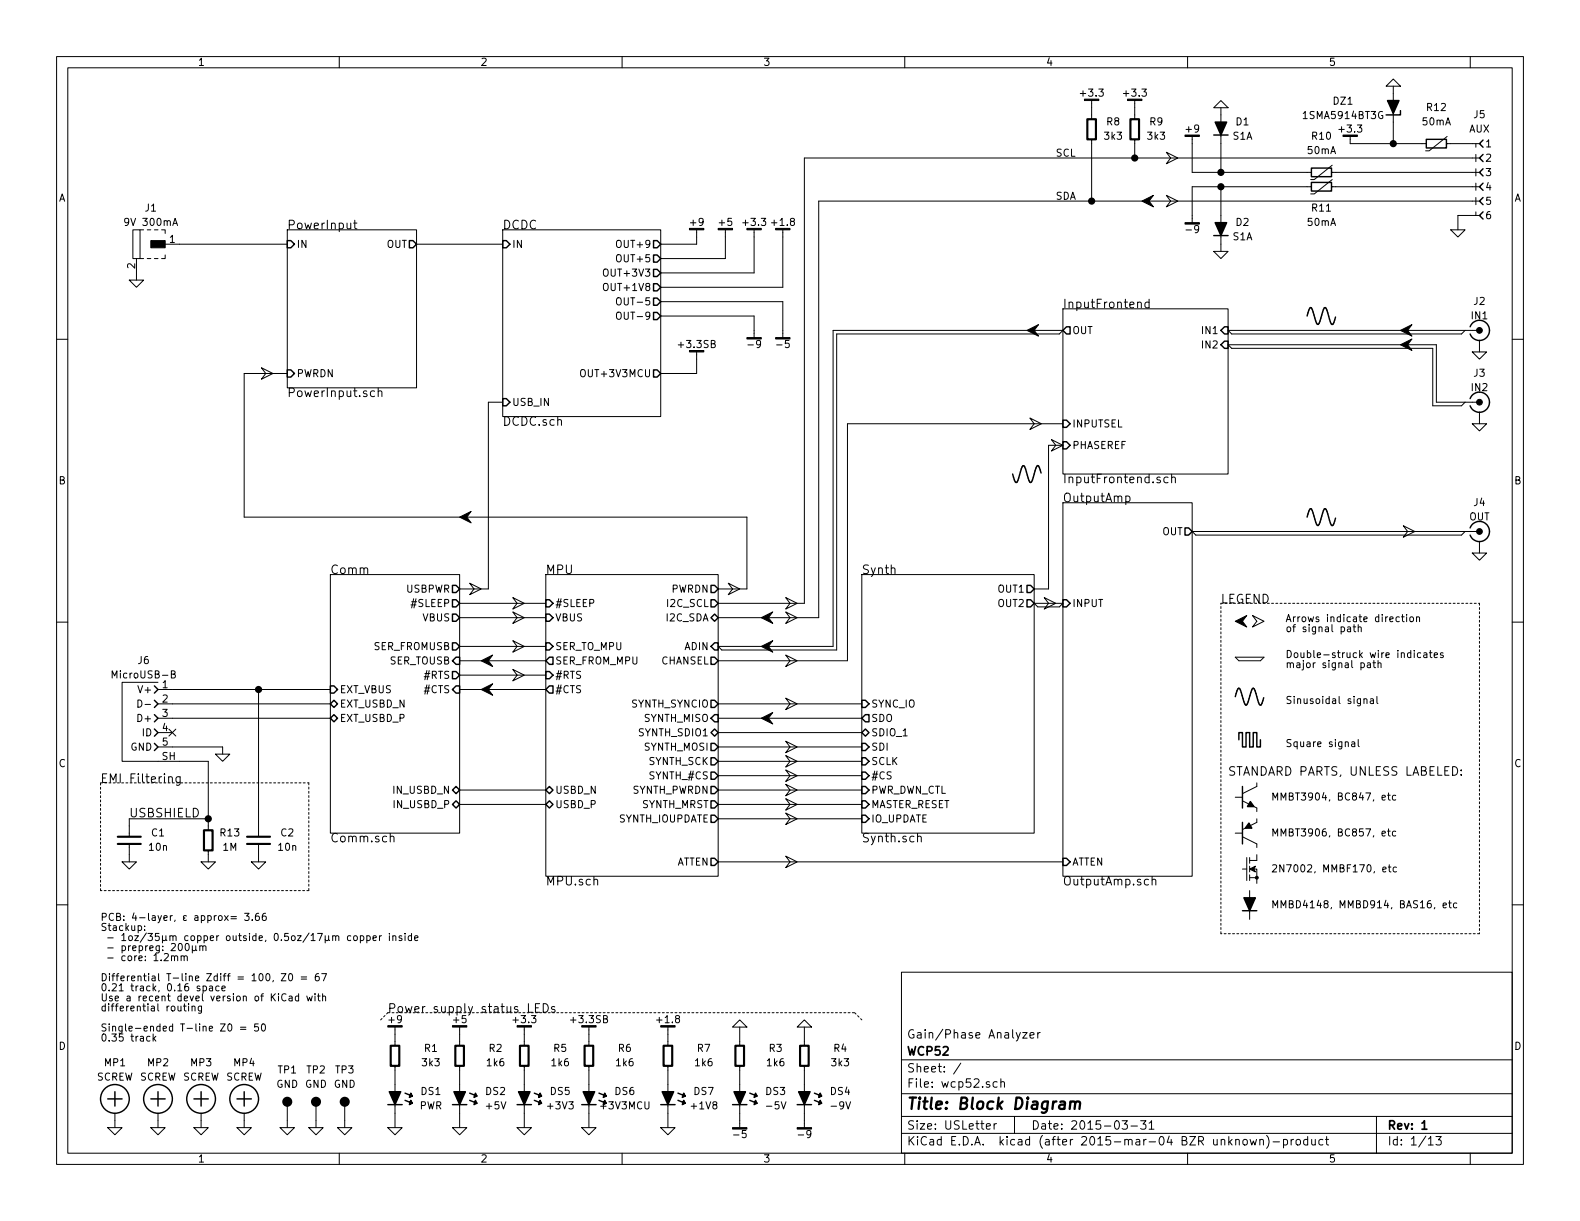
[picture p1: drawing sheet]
<svg xmlns="http://www.w3.org/2000/svg" width="279mm" height="216mm" viewBox="0 0 279 216" stroke-linecap="round" stroke-linejoin="round" font-family="sans-serif">
<g fill="none" stroke="#000" stroke-width=".18">
<path d="M10 10h259.4v195.9h-259.4zM12 12h255.4v191.9h-255.4zM60 10v2M110 10v2M160 10v2M193 17.8v3.3M200.7 17.8v3.3M210 10v2M214.6 19.1l1.3-1.3 1.3 1.3zM215.9 19.1v2.5M245.1 15.2l1.3-1.2 1.2 1.2zM246.4 15.2v2.6"/>
<path d="M260 10v2M30.6 39.9l.4-1.3 .4 1.3M62.5 39.4h.6M62.7 38.9v1.4l.4 .2M193 24.6v11M200.7 24.6v3.3M206.2 26.9l2.1 1-2.1 1.1 .8-1.1zM206.2 34.5l2.1 1.1-2.1 1 .8-1zM210.8 24.1v6.4h21.1M215.9 23.9v6.6M215.9 33v6.4M231.9 33h-21.1v6.4"/>
<path d="M235.5 30.5h26.1M235.5 33h26.1M235.6 29.2l-3.2 2.6h-.6M235.6 31.8l-3.2 2.5h-.6M238.8 24.1v1.3h13.4M246.4 20.1v5.3M255.8 25.4h5.8M255.9 24.1l-3.2 2.6h-.6M261 25.4v.6M261 27.3v1.3M261 29.8v1.3M261 32.4v1.3"/>
<path d="M261 34.9v1.3M261 37.5v.6M261.6 27.9h-119.4v78.8h-15.2M261.6 35.6h-116.8v73.6h-17.8M261.6 38.1h-3.8v2.5M10 60h2M22.9 49.5h2.5l-1.3 1.3zM23.5 40.6h1.3v5.1h-1.3zM24.1 45.7v3.8M24.8 45.7h.6M24.8 40.6h.6M26 45.7h.7"/>
<path d="M26 40.6h.7M27.3 45.7h.6M27.3 40.6h.6M28.6 40.6h.6v.7M29.2 45.1v.6h-.6M29.2 43.2h21.6M50.8 40.6h22.9v28h-22.9zM73.7 43.2h15.2M88.9 40.6h27.9v33.1h-27.9zM109.1 55.4l.2-.2h.4a.83 .83 0 0 1-.1 1.3 .44 .44 0 0 1-.6-.5zM109.1 52.8l.2-.1h.4a.83 .83 0 0 1-.1 1.2 .44 .44 0 0 1-.6-.4zM116.8 55.9h16.5v3.8"/>
<path d="M116.8 53.3h21.6v6.4M123.2 40.6v2.6h-6.4M128.3 40.6v5.1h-11.5M133.3 40.6v7.7h-16.5M138.4 40.6v10.2h-21.6M147.3 58.4h40.7l-.7 .7h-39.3v55.8h-20.4l-.6-.6h20.3zM188 54.6h29.2v29.2h-29.2zM201.2 53.6v-.1a.36 .36 0 0 1 .6 .1v.8M203.2 53.5a.48 .48 0 0 0-.7 .1v.7a.48 .48 0 0 0 .7 .1M203.2 52.9v1.5M214.6 44.5h2.6l-1.3 1.2zM215.9 41.7v2.8"/>
<path d="M256.5 40.6h2.6l-1.3 1.3zM259.1 58.4l-.7 .7h-40.6l-.6-.7h44.4M267.4 60h2M46.2 65l2.1 1-2.1 1.1 .8-1.1zM50.8 66h-7.6v25.4h88.9v12.7h-5.1M66.2 69.2a.48 .48 0 0 0-.6 .1v.7a.48 .48 0 0 0 .6 .1M66.9 69.3l.1-.1a.36 .36 0 0 1 .5 .1v.8M66.9 68.6v1.5M88.9 71.1h-2.5v33h-5.1M102.8 65.4h.5a.83 .83 0 0 1-.1 1.2 .44 .44 0 0 1-.5-.4v-.7zM123.2 62.2v3.8h-6.4M182.1 73.9l2 1-2 1 .8-1z"/>
<path d="M185.9 77.7l2.1 1-2.1 1.1 .8-1.1zM188 78.7h-2.6v25.4h-2.5M188 74.9h-38.1v41.9h-22.9M259.1 71.1l-.7 .7h-5v-10.2h-35.6l-.6-.6h36.8v10.1h7.6M260.3 62.2h2.6l-1.3 1.3zM260.3 74.9h2.6l-1.3 1.3zM261.6 60.2v2M261.6 72.9v2M188 88.9h22.8v66h-22.8zM199.1 87.8a.48 .48 0 0 1 .6 .1v.7a.48 .48 0 0 1-.6 0M206.6 84.4a.48 .48 0 0 0-.7 .1v.7a.48 .48 0 0 0 .7 .1M207.2 84.5l.1-.1a.36 .36 0 0 1 .5 .2v.8"/>
<path d="M207.2 83.8v1.6M248.2 93l2 1-2 1 .7-1zM259.1 94l-.7 .6h-46.9l-.7-.6h50.8M260.3 97.8h2.6l-1.3 1.3zM261.6 95.8v2M10 110h2M30.3 119.2l.6-.1v-.4l-.6-.1v1.3h.5l.2-.1v-.3l-.3-.3M58.4 101.6h22.9v45.7h-22.9zM81.3 106.7h15.2M81.3 114.3h15.2M81.3 116.8h15.2M81.3 109.2h15.2"/>
<path d="M81.3 119.4h15.2M83.1 103.1l2 1-2 1.1 .7-1.1zM90.7 105.7l2 1-2 1 .7-1zM90.7 108.2l2 1-2 1 .7-1zM90.7 113.3l2 1-2 1 .7-1zM90.7 118.4l2 1-2 1 .7-1zM96.5 101.6h30.5v53.3h-30.5zM128.8 103.1l2 1-2 1.1 .7-1.1zM138.9 115.8l2.1 1-2.1 1.1 .8-1.1zM138.9 108.2l2.1 1-2.1 1 .8-1zM138.9 105.7l2.1 1-2.1 1 .8-1zM152.4 101.6h30.5v45.7h-30.5z"/>
<path d="M182.9 106.7h5.1l-.7 .6h-3.8zM184.7 105.7l2 1-2 1 .7-1zM218.4 116.2h5.1l-.6 .6h-3.8zM221.5 108.8l2 1.1-2 1 .7-1zM238.3 110.9h.5v.8M238.8 111.2l-.5 .1v.1l.1 .3 .4-.1M239.3 110.8h.5M239.4 110.4v1.1l.4 .2M240.2 111l.2-.2 .3 .1v.8M240.2 110.4v1.3M241.8 117.3h.5v.8M242.3 117.5l-.5 .1v.2l.1 .3 .4-.1"/>
<path d="M242.8 117.2h.5M243 116.8v1.1l.3 .2M243.7 117.3l.2-.1 .3 .1v.8M243.7 116.8v1.3M247.4 109.1h-.3l-.2 .2 .1 .6h.4M247.8 109.1h.5M248 108.7v1l.3 .2M248.7 108.7v.1M248.7 109.1v.8M249.4 109.2l.1-.1 .4 .1 .1 .5-.2 .2h-.3l-.1-.1zM250.1 115v.1M250.1 115.4v.9"/>
<path d="M250.5 109.2l.2-.1h.3v.8M250.5 109.1v.8M251.2 115.5l-.3-.1-.3 .3 .1 .5h.5M251.8 115.5h.5v.8M252.3 115.7l-.5 .1-.1 .2 .2 .3 .4-.1M252.8 115.4h.4M252.9 115v1.1l.3 .2M253.6 115.8l.6-.1v-.2l-.4-.1-.2 .2 .1 .6h.5M255.2 115.5l-.3-.1-.2 .2 .1 .2 .4 .1v.3h-.5M267.4 110h2M24.4 123.8a.64 .64 0 0 1 .7 .6 .64 .64 0 0 1-.7 .6zM25.7 124.6h.9"/>
<path d="M27.9 120.7h-6.3v13.9h15.2v12.2M27.9 124.5h30.5M27.9 127h30.5M27.9 132.1h11.5v1.3M27.9 121.9h30.5M27.9 129.5h2.6M29.8 137.5l.1-.1a.36 .36 0 0 1 .6 .2v.8M29.9 128.9l1.2 1.2M31.1 128.9l-1.2 1.2M31.9 137.3v1.3l-.3 .3-.4-.1M31.9 137.4a.48 .48 0 0 0-.7 .1v.7a.48 .48 0 0 0 .7 .1M38.1 133.4h2.5l-1.2 1.2z"/>
<path d="M45.7 121.9v26.1M81.3 139.7h15.2M81.3 121.9h15.2M127 139.7h25.4M127 124.5h25.4M127 127h25.4M127 132.1h25.4M127 134.6h25.4M127 137.2h25.4M127 129.5h25.4M138.9 123.4l2.1 1.1-2.1 1 .8-1zM138.9 131.1l2.1 1-2.1 1 .8-1z"/>
<path d="M138.9 133.6l2.1 1-2.1 1 .8-1zM138.9 136.1l2.1 1.1-2.1 1 .8-1zM138.9 138.7l2.1 1-2.1 1 .8-1zM222.2 138.4v.7l-2.5 1.2M239 131.2h.5l.1 .8M239.6 131.5l-.6 .1v.1l.2 .3h.4M240.2 130.8v1l.2 .2M241.2 123.7l.2-.2 .3 .1v.8M241.2 123.5v.9M242.3 123.6h.5l.1 .8M242.9 123.9l-.6 .1v.1l.2 .3 .4-.1M243.5 123.1v1.1l.2 .2"/>
<path d="M256.9 135.6a.77 .77 0 0 1 .9 .7 .77 .77 0 0 1-.9 .8zM258.4 136.9v.2M258.4 136.1v.2M10 160h2M21.6 152.4h2.5l-1.2 1.3zM22.9 149.2v3.2M35.6 152.4h2.5l-1.3 1.3zM36.8 144.8h-13.9v3.2M36.8 150.4v2M44.4 152.4h2.6l-1.3 1.3zM45.7 149.2v3.2M69 148l.1-.1a.36 .36 0 0 1 .6 .2v.8"/>
<path d="M81.3 142.2h15.2M127 142.2h25.4M127 144.8h25.4M127 152.4h61M138.9 141.2l2.1 1-2.1 1.1 .8-1.1zM138.9 143.8l2.1 1-2.1 1 .8-1zM138.9 151.4l2.1 1-2.1 1 .8-1zM162.3 148v-.1a.36 .36 0 0 1 .6 .2v.8M203.7 155.6l.1-.1a.36 .36 0 0 1 .6 .2v.8M203.7 155v1.5M218.4 141h1.3M218.4 147.3h1.3"/>
<path d="M219.7 141.6l2.5 1.3v.6M219.7 148l2.5 1.2v.7M219.7 153.7h.8M220.5 151.6v4.1M221 151.6v1.1M221 153.2v1M221 154.7v1M221 157.5v1.3M221 155.2h1.2M221.7 153.7h.5v1.5M222.2 144.8v.6l-2.5 1.3M222.2 151.1v1h-1.2"/>
<path d="M222.2 155.2v1M225 153l.5-.1 .2 .1 .1 .3-.8 .9h.8M225.1 141.5v-1.3l.4 .9 .4-.9v1.3M225.1 147.8v-1.2l.4 .8 .4-.8v1.2M245.4 140.6h.4M245.4 147h.4M245.5 153.3h.5M245.5 140.2v1.1l.3 .2M245.5 146.6v1l.3 .2M245.7 152.9v1.1l.3 .2M246.8 140.7l-.3-.1-.3 .3 .1 .5h.5M246.8 147h-.3l-.3 .2 .1 .6h.5"/>
<path d="M246.9 153.4l-.3-.1-.2 .3 .1 .5h.4M256.2 159.7h.4M256.3 159.3v1l.3 .2M257.6 159.7h-.3l-.3 .2 .1 .6h.5M267.4 160h2M25.6 164.4v.1M25.6 163.8v.1M29.1 168.7l.4-.1 .2 .1 .1 .3-.8 .9h.8M30.3 169.1l.2-.1 .3 .1 .1 .8M30.3 169v.9M30.9 169.2l.1-.2 .3 .1 .1 .8M32 169.1l.2-.1 .3 .1 .1 .8"/>
<path d="M32 169v.9M32.4 177.9h.5M32.6 169.2l.1-.2 .3 .1 .1 .8M32.6 177.5v1.1l.3 .2M32.8 166.9l.2-.1a.67 .67 0 0 1 .5 .7 .67 .67 0 0 1-.5 .6l-.2-.1-.1-.4zM33.4 177.9v.9M34 178l.1-.1 .3 .1 .1 .8M34 177.9v.9M34 167.2v1.3M34.6 167.9l.2 .2M34.6 167.2l-.1 .8-.3 .1-.2-.2M35.3 167.4l.2-.2 .3 .1 .1 .8"/>
<path d="M35.3 167.2v.9M35.6 177.9v1.2h-.5M35.6 178l-.3-.1-.2 .3 .1 .5h.4M35.9 167.4l.1-.2 .3 .1 .1 .8M35.9 174.4l.4-.1 .2 .3-.1 .5h-.5M35.9 174.3v1.3M37.1 174.4h.4l.1 .8M37.6 174.7l-.5 .1-.1 .1 .2 .3 .4-.1M38.7 174.4l-.3-.1-.2 .3 .1 .5h.4M39.2 174.8l.6-.1v-.3l-.4-.1-.2 .2 .1 .6h.5M39.7 161.9l.7 .9M40.4 161.9l-.7 .9"/>
<path d="M40.8 162.1h1M40.8 162.5h1M43.3 161.5h.7l-.4 .5 .4 .1v.5l-.2 .2-.5-.2M44.6 162.6v.2M45.7 161.5a.47 .47 0 0 0-.5 .5l.1 .7 .3 .1 .2-.2 .1-.4-.2-.2h-.3l-.2 .2M47 161.5a.47 .47 0 0 0-.6 .5l.1 .7 .4 .1 .1-.2 .1-.4-.1-.2h-.4l-.2 .2M47.1 172.3l.2-.1a.67 .67 0 0 1 .4 .6 .67 .67 0 0 1-.4 .6l-.2-.1-.1-.4zM48.3 173.4l-.1 .2M49.7 172.2h.9l-.9 1.2h.9M50.6 175.8a.5 .5 0 0 0-.6 0 .5 .5 0 0 0-.2 .6l.1 .4a.41 .41 0 0 0 .7 .1M51.1 172.3l.2-.1a.67 .67 0 0 1 .5 .6 .67 .67 0 0 1-.5 .6l-.2-.1-.1-.4zM51.1 176.2h.5l.1 .8"/>
<path d="M51.7 176.4l-.6 .2v.1l.2 .3 .4-.1M52.8 176.2l-.3-.1-.3 .3 .1 .5h.5M52.8 175.7v1.3M53.3 172.7h.9M53.3 173.1h.9M54.3 176.1l.2 .9 .2-.6 .3 .6 .2-.9M55.7 175.7v.1M55.7 176.1v.9M56.1 176.1h.5M56.3 175.7v1.1l.3 .2M56.3 172.2a.47 .47 0 0 0-.5 .5l.1 .7h.3l.2-.1 .1-.4-.2-.2-.3-.1-.2 .3M56.9 172.2h.8l-.5 1.2"/>
<path d="M57 176.3l.2-.2 .3 .1 .1 .8M57 175.7v1.3M62 165.5h-.3l-.3 .2 .1 .5h.5M62.6 165.6l.3-.1 .3 .2v.4l-.3 .2-.3-.1zM63.7 165.5h.4l.2 .2-.1 .5h-.5M63.7 165.5v1.2M64.9 165.5h.3l.3 .2-.1 .5h-.5M64.9 165.5v1.2M66 165.9l.5-.1v-.3h-.4l-.1 .1v.6h.5M67.1 165.5v.8M67.5 165.5l-.4 .2M68.9 165v.2"/>
<path d="M68.9 165.5v.8M69.5 165.6l.1-.1h.4v.8M69.5 165.5v.8M71 165.5h-.3l-.1 .1v.2l.4 .1v.3h-.4M71.6 165v.2M71.6 165.5v.8M72.8 165.5h-.4l-.2 .2 .1 .5h.5M72.8 165v1.3M73.3 165.9l.6-.1v-.3h-.4l-.2 .1 .1 .6h.5M93.4 177.5v1.5h.8M94.7 178.2h.5M95.4 177.5h-.7v1.5h.7"/>
<path d="M96.1 177.5a.77 .77 0 0 1 .9 .7 .77 .77 0 0 1-.9 .8zM98.1 178.1l-.4-.1-.2 .2 .1 .2 .5 .2v.3h-.6M159.4 171.9h108v32h-108zM221 161v1.6M225.1 160.5v-1.2l.4 .8 .4-.8v1.2M19 199.4h2.6l-1.3 1.3zM20.3 196.9v2.5M26.5 183.3l-.3-.1-.3 .3 .1 .5h.5M26.7 199.4h2.5l-1.3 1.3zM27.1 182.8v1.3M27.2 183.6l.4 .5M27.6 183.2l-.5 .5"/>
<path d="M27.9 196.9v2.5M34.3 199.4h2.5l-1.2 1.3zM35.6 196.9v2.5M40.4 181.2l.2-.1a.67 .67 0 0 1 .4 .6 .67 .67 0 0 1-.4 .6l-.2-.1-.1-.4zM41.9 199.4h2.5l-1.2 1.3zM42.5 181.6h1M42.5 182h1M43.2 196.9v2.5M45.7 181.1h-.6l-.1 .5 .2-.1 .5 .1v.6l-.2 .1-.5-.1M46.3 181.2l.2-.1a.67 .67 0 0 1 .5 .6 .67 .67 0 0 1-.5 .6l-.2-.1-.1-.4zM49.5 199.4h2.6l-1.3 1.3zM50.8 195.6v3.8"/>
<path d="M54.6 199.4h2.5l-1.2 1.3zM55.9 195.6v3.8M59.7 199.4h2.5l-1.2 1.3zM61 195.6v3.8M68.6 199.4h2.5l-1.3 1.3zM69.8 181.6v3.3M69.8 188.5v4.5M69.8 195.3v4.1M80 199.4h2.5l-1.2 1.3zM81.3 181.6v3.3M81.3 188.5v4.5M81.3 195.3v4.1"/>
<path d="M91.4 199.4h2.6l-1.3 1.3zM92.7 181.6v3.3M92.7 188.5v4.5M92.7 195.3v4.1M102.9 199.4h2.5l-1.3 1.3zM104.1 181.6v3.3M104.1 188.5v4.5M104.1 195.3v4.1M116.8 199.4h2.6l-1.3 1.3zM118.1 181.6v3.3M118.1 188.5v4.5M118.1 195.3v4.1"/>
<path d="M129.5 181.6l1.3-1.3 1.3 1.3zM130.8 181.6v3.3M130.8 188.5v4.5M130.8 195.3v4.1M141 181.6l1.2-1.3 1.3 1.3zM142.2 181.6v3.3M142.2 188.5v4.5M142.2 195.3v4.1M159.4 197.4h108M159.4 193.4h108M159.4 187.4h108M169.9 188l-1.3 1.9"/>
<path d="M174.4 199.2l.7-.2v-.2l-.4-.1-.3 .2 .1 .7h.6M175.8 198.7v1M176.2 198.7l-.4 .3M176.3 191.3h-.4l-.3 .2 .1 .6 .2 .2 .4-.1M177 191.4l.2-.1h.4v1M177 190.8v1.5M179.4 197.4v3M180.8 182.6h.8l-.8 1h.8M182.1 183.1l.8-.2-.1-.2-.4-.1-.3 .2 .1 .7h.6M183.5 182.6v1M183.9 182.6l-.4 .3M198.4 198.2h1l-.5 .6 .4 .1v.6l-.2 .2-.7-.2"/>
<path d="M200 199.1h1.1M201.7 198.2h.9l-.5 .6 .5 .1v.6l-.2 .2-.7-.2M203.2 198.6l.4-.4v1.5M203.2 199.7h.9M243.4 197.4v6.5M60 203.9v2M110 203.9v2M159.4 200.4h108M160 203.9v2M210 203.9v2M219.9 201.6l.2-.1 .4 .1 .1 .6-.2 .2-.3 .1-.2-.2zM221.1 201.5l.3 1 .2-.7 .3 .7 .3-1"/>
<path d="M222.8 201.6l.2-.1h.4v1M222.8 201.5v1M224 200.8a1.71 1.71 0 0 1 0 2.2M225.1 201.9h1.2M227 201.5h.4l.3 .3-.1 .6h-.6M227 201.5v1.5M228.3 201.5v1M228.8 201.5l-.5 .3M229.3 201.6l.2-.1 .4 .1 .1 .6-.2 .2-.3 .1-.2-.2zM231.2 201.5h-.4l-.3 .3 .1 .5 .2 .2 .4-.1M231.2 201v1.5M232 201.5v.9l.4 .1 .2-.2"/>
<path d="M232.6 201.5v1M233.9 201.5h-.4l-.3 .3 .1 .5 .2 .2 .4-.1M234.4 201.5h.5M234.6 201v1.3l.3 .2M252.6 202.5h.8M253.9 201h1l-.5 .5 .4 .2v.6l-.2 .2-.7-.2M260 203.9v2"/>
</g>
<path d="M251.5 199.7h.8" fill="none" stroke="#000" stroke-width=".3"/>
<path d="M189.3 194.9a.52 .52 0 0 1 .8 .1l-.1 1.1M189.3 194.8l-.1 1.3M190.1 195a.52 .52 0 0 1 .8-.2v1.3" fill="none" stroke="#000" stroke-width=".41"/>
<g fill="none" stroke="#000" stroke-width=".25">
<path d="M247.6 19.6v.7h-2.5M214.6 23.9h2.6M231.9 29.7h3.6v1.5h-3.6zM231.9 32.3h3.6v1.5h-3.6zM252.2 24.6h3.6v1.6h-3.6zM262.3 37.5l-.7 .6 .7 .6M262.3 34.9l-.7 .7 .7 .6M262.3 32.4l-.7 .6 .7 .7M262.3 29.8l-.7 .7 .7 .6M262.3 27.3l-.7 .6 .7 .7M262.3 24.8l-.7 .6 .7 .6M50.8 42.5h.6l.7 .7-.7 .6h-.6z"/>
<path d="M72.4 42.5h.6l.7 .7-.7 .6h-.6zM88.9 42.5h.6l.7 .7-.7 .6h-.6zM115.6 55.2h.6l.6 .7-.6 .6h-.6zM115.6 47.6h.6l.6 .7-.6 .6h-.6zM115.6 42.5h.6l.6 .7-.6 .6h-.6zM115.6 45.1h.6l.6 .6-.6 .7h-.6zM115.6 52.7h.6l.6 .6-.6 .7h-.6zM115.6 50.2h.6l.6 .6-.6 .6h-.6zM188.6 57.8h.6v1.3h-.6l-.6-.7zM214.6 41.7h2.6M216.5 57.8h.7v1.3h-.7l-.6-.7zM231.1 55.9l.5-1.4 .3-.1 .2 .3a7.3 7.3 0 0 0 .9 2.7h.1a7.3 7.3 0 0 0 .9-2.7l.3-.3a3.6 3.6 0 0 1 .8 2l.5 1a1.68 1.68 0 0 0 .6-1.3"/>
<path d="M260 57.8a1.77 1.77 0 0 1 2.7-.8 1.77 1.77 0 0 1 0 2.8 1.77 1.77 0 0 1-2.7-.7M50.8 65.4h.6l.7 .6-.7 .7h-.6zM88.9 70.5h.6l.7 .6-.7 .7h-.6zM115.6 65.4h.6l.6 .6-.6 .7h-.6zM188 74.3h.6l.6 .6-.6 .7h-.6zM188 78.1h.6l.6 .6-.6 .7h-.6zM216.5 60.3h.7v1.3h-.7l-.6-.6zM260 70.5a1.77 1.77 0 0 1 2.7-.8 1.77 1.77 0 0 1 0 2.8 1.77 1.77 0 0 1-2.7-.7M184.1 83.6a1.68 1.68 0 0 0-.6-1.3 3.6 3.6 0 0 0-.8 2.1l-.4 .9-.3-.3a7.3 7.3 0 0 0-.9-2.7h-.2a7.3 7.3 0 0 0-.9 2.7l-.2 .3-.3-.1-.4-1.4M209.5 93.3h.7l.6 .7-.6 .6h-.7zM231.1 91.4l.5-1.3 .3-.1 .2 .3a7.3 7.3 0 0 0 .9 2.6h.1a7.3 7.3 0 0 0 .9-2.6l.3-.4a3.6 3.6 0 0 1 .8 2.1l.5 .9a1.68 1.68 0 0 0 .6-1.3M260 93.3a1.77 1.77 0 0 1 2.7-.7 1.77 1.77 0 0 1 0 2.8 1.77 1.77 0 0 1-2.7-.8"/>
<path d="M80 113.7h.6l.7 .6-.7 .6h-.6zM80 118.7h.6l.7 .7-.7 .6h-.6zM80 106h.6l.7 .7-.7 .6h-.6zM80 103.5h.6l.7 .6-.7 .7h-.6zM80 108.6h.6l.7 .6-.7 .7h-.6zM80.6 116.2h.7v1.3h-.7l-.6-.7zM96.5 113.7h.7l.6 .6-.6 .6h-.7zM96.5 118.7h.7l.6 .7-.6 .6h-.7zM96.5 106h.7l.6 .7-.6 .6h-.7zM96.5 108.6h.7l.6 .6-.6 .7h-.7zM97.2 116.2h.6v1.3h-.6l-.7-.7zM125.7 116.2h.7l.6 .6-.6 .7h-.7z"/>
<path d="M125.7 109.2l.7-.6 .6 .6-.6 .7zM125.7 106h.7l.6 .7-.6 .6h-.7zM125.7 103.5h.7l.6 .6-.6 .7h-.7zM126.4 113.7h.6v1.2h-.6l-.7-.6zM181.6 103.5h.6l.7 .6-.7 .7h-.6zM181.6 106h.6l.7 .7-.7 .6h-.6zM188 106h.6l.6 .7-.6 .6h-.6zM27.3 131.4l.6 .7-.6 .6M27.3 128.9l.6 .6-.6 .7M27.3 126.4l.6 .6-.6 .6M27.3 123.8l.6 .7-.6 .6M27.3 121.3l.6 .6-.6 .7"/>
<path d="M58.4 121.3h.7l.6 .6-.6 .7h-.7zM59.1 123.8l.6 .7-.6 .6-.7-.6zM59.1 126.4l.6 .6-.6 .6-.7-.6zM80 121.9l.6-.6h.7v1.3h-.7zM80 139.7l.6-.6 .7 .6-.7 .6zM96.5 139.7l.7-.6 .6 .6-.6 .6zM97.2 121.3h.6v1.3h-.6l-.7-.7zM125.7 136.5h.7l.6 .7-.6 .6h-.7zM125.7 139.1h.7l.6 .6-.6 .6h-.7zM125.7 123.8h.7l.6 .7-.6 .6h-.7zM125.7 134h.7l.6 .6-.6 .7h-.7zM125.7 131.4h.7l.6 .7-.6 .6h-.7z"/>
<path d="M125.7 129.5l.7-.6 .6 .6-.6 .7zM126.4 126.4h.6v1.2h-.6l-.7-.6zM152.4 139.1h.6l.7 .6-.7 .6h-.6zM152.4 136.5h.6l.7 .7-.7 .6h-.6zM152.4 134h.6l.7 .6-.7 .7h-.6zM152.4 131.4h.6l.7 .7-.7 .6h-.6zM152.4 129.5l.6-.6 .7 .6-.7 .7zM152.4 123.8h.6l.7 .7-.7 .6h-.6zM153 126.4h.7v1.2h-.7l-.6-.6zM218.4 123.2l.5-1.4 .3-.1 .2 .3a7.3 7.3 0 0 0 .9 2.7h.1a7.3 7.3 0 0 0 .9-2.7l.3-.3a3.6 3.6 0 0 1 .8 2l.5 1a1.68 1.68 0 0 0 .6-1.3M219.1 130.8v-1.3h.6v2.6h.6v-2.6h.7v2.6h.6v-2.6h.6v2.6h.7v-1.3M219.7 139.1v3.8"/>
<path d="M80 142.2l.6-.6 .7 .6-.7 .7zM96.5 142.2l.7-.6 .6 .6-.6 .7zM125.7 144.1h.7l.6 .7-.6 .6h-.7zM125.7 141.6h.7l.6 .6-.6 .7h-.7zM125.7 151.8h.7l.6 .6-.6 .6h-.7zM152.4 144.1h.6l.7 .7-.7 .6h-.6zM152.4 141.6h.6l.7 .6-.7 .7h-.6zM188 151.8h.6l.6 .6-.6 .6h-.6zM219.7 145.4v3.8M219.7 161h2.5M19 194.3h2.6M20.3 193v2.6"/>
<path d="M26.7 194.3h2.5M27.9 193v2.6M34.3 194.3h2.5M35.6 193v2.6M41.9 194.3h2.5M43.2 193v2.6M68.6 195.3h2.5M71.6 194.6l1.3 .5-.5 .2 .2-.7 .3 .5M71.6 193.3l1.3 .5-.5 .3 .2-.8 .3 .5M80 195.3h2.5M83.1 194.6l1.2 .5-.5 .2 .3-.7 .2 .5M83.1 193.3l1.2 .5-.5 .3 .3-.8 .2 .5"/>
<path d="M91.4 195.3h2.6M94.5 194.6l1.3 .5-.6 .2 .3-.7 .3 .5M94.5 193.3l1.3 .5-.6 .3 .3-.8 .3 .5M102.9 195.3h2.5M105.9 193.3l1.3 .5-.5 .3 .2-.8 .3 .5M116.8 195.3h2.6M119.9 194.6l1.3 .5-.6 .2 .3-.7 .3 .5M119.9 193.3l1.3 .5-.6 .3 .3-.8 .3 .5M129.5 195.3h2.6M132.6 194.6l1.3 .5-.6 .2 .3-.7 .3 .5M132.6 193.3l1.3 .5-.6 .3 .3-.8 .3 .5M141 195.3h2.5"/>
<path d="M144 194.6l1.3 .5-.5 .2 .2-.7 .3 .5M144 193.3l1.3 .5-.5 .3 .2-.8 .3 .5"/>
<circle cx="20.3" cy="194.3" r="2.54"/>
<circle cx="27.9" cy="194.3" r="2.54"/>
<circle cx="35.6" cy="194.3" r="2.54"/>
<circle cx="43.2" cy="194.3" r="2.54"/>
</g>
<g fill="#000" stroke="#000" stroke-width=".18">
<path d="M191.8 17.5h2.5v.3h-2.5zM199.4 17.5h2.5v.3h-2.5zM201.9 35.6l2.1-1.1-.8 1.1 .8 1zM209.5 23.9h2.6v.2h-2.6zM237.5 23.9h2.5v.2h-2.5zM26.7 42.5h2.5v1.3h-2.5zM121.9 40.4h2.6v.2h-2.6zM127 40.4h2.5v.2h-2.5zM132.1 40.4h2.5v.2h-2.5zM137.2 40.4h2.5v.2h-2.5zM181.6 58.4l2-1-.7 1 .7 1zM247.6 58.4l2.1-1-.8 1 .8 1z"/>
<path d="M121.9 62h2.6v.2h-2.6zM247.6 61l2.1-1.1-.8 1.1 .8 1zM81.3 91.4l2-1-.8 1 .8 1.1zM85.1 116.8l2-1-.7 1 .7 1.1zM134.6 114.3l2.1-1-.8 1 .8 1zM134.6 109.2l2.1-1-.8 1 .8 1zM218.4 109.9l2.1-1.1-.8 1.1 .8 1zM85.1 121.9l2-1-.7 1 .7 1zM134.6 127l2.1-1-.8 1 .8 1zM221 153.7l1-.5-.3 .5 .3 .5zM68.6 181.4h2.5v.2h-2.5zM80 181.4h2.5v.2h-2.5z"/>
<path d="M91.4 181.4h2.6v.2h-2.6zM102.9 181.4h2.5v.2h-2.5zM116.8 181.4h2.6v.2h-2.6z"/>
<circle cx="261.6" cy="58.4" r=".51"/>
<circle cx="261.6" cy="71.1" r=".51"/>
<circle cx="261.6" cy="94" r=".51"/>
<circle cx="222.2" cy="155.2" r=".25"/>
</g>
<g fill="#000" stroke="#000" stroke-width=".25">
<path d="M214.9 21.6h2l-1 2.3zM245.4 17.8h2l-1 2.3zM214.9 39.4h2l-1 2.3zM220.9 145.5l.5 .9h-1.2zM221.1 141.7l.6 .9h-1.1zM220 158.8h2l-1 2.2zM68.8 193h2.1l-1.1 2.3zM80.3 193h2l-1 2.3zM91.7 193h2l-1 2.3zM103.1 193h2.1l-1.1 2.3zM117.1 193h2l-1 2.3zM129.8 193h2l-1 2.3z"/>
<path d="M141.2 193h2.1l-1.1 2.3z"/>
<circle cx="193" cy="35.6" r=".51"/>
<circle cx="200.7" cy="27.9" r=".51"/>
<circle cx="215.9" cy="30.5" r=".51"/>
<circle cx="215.9" cy="33" r=".51"/>
<circle cx="246.4" cy="25.4" r=".51"/>
<circle cx="45.7" cy="121.9" r=".51"/>
<circle cx="36.8" cy="144.8" r=".51"/>
<circle cx="50.8" cy="194.8" r=".76"/>
<circle cx="55.9" cy="194.8" r=".76"/>
<circle cx="61" cy="194.8" r=".76"/>
</g>
<g fill="none" stroke="#000" stroke-width=".38">
<path d="M192.3 21.1h1.5v3.5h-1.5zM199.9 21.1h1.5v3.5h-1.5zM20.8 149.2h4.1M20.8 148h4.1M36.1 146.8h1.5v3.6h-1.5zM43.7 149.2h4.1M43.7 148h4.1M69.1 184.9h1.5v3.6h-1.5zM80.5 184.9h1.5v3.6h-1.5zM91.9 184.9h1.6v3.6h-1.6zM103.4 184.9h1.5v3.6h-1.5zM117.3 184.9h1.6v3.6h-1.6z"/>
<path d="M130 184.9h1.6v3.6h-1.6zM141.5 184.9h1.5v3.6h-1.5z"/>
</g>
<path d="M215.9 106.7h45.7M261.6 106.7v58.4M17.8 138.4h36.8M54.6 138.4v19.1M17.8 157.5v-19.1M54.6 157.5h-36.8M68.6 179.1h82.5M151.1 179.1l1.3 1.2M215.9 165.1v-58.4M261.6 165.1h-45.7M67.3 180.3l1.3-1.2" fill="none" stroke="#000" stroke-width=".18" stroke-dasharray=".3 .4"/>
<text font-size="2.8" x="160.4" y="196.2">Title: Block Diagram</text>
<g font-size="2.1">
<text x="50.8" y="40.5">PowerInput</text>
<text x="88.9" y="40.5">DCDC</text>
<text x="188" y="54.5">InputFrontend</text>
<text x="50.8" y="70.2">PowerInput.sch</text>
<text x="88.9" y="75.3">DCDC.sch</text>
<text x="188" y="88.8">OutputAmp</text>
<text x="188" y="85.4">InputFrontend.sch</text>
<text x="58.4" y="101.5">Comm</text>
<text x="96.5" y="101.5">MPU</text>
<text x="152.4" y="101.5">Synth</text>
<text x="215.9" y="106.7">LEGEND</text>
<text x="217.2" y="137.2">STANDARD PARTS, UNLESS LABELED:</text>
<text x="17.8" y="138.4">EMI Filtering</text>
<text x="22.9" y="144.5">USBSHIELD</text>
<text x="58.4" y="148.9">Comm.sch</text>
<text x="152.4" y="148.9">Synth.sch</text>
<text x="96.5" y="156.6">MPU.sch</text>
<text x="188" y="156.6">OutputAmp.sch</text>
<text x="68.6" y="179.1">Power supply status LEDs</text>
<text x="160.4" y="183.6">Gain/Phase Analyzer</text>
<text x="160.4" y="189.6">Sheet: /</text>
<text x="160.4" y="186.6">WCP52</text>
<text x="160.4" y="192.3">File: wcp52.sch</text>
<text x="160.4" y="202.5">KiCad E.D.A. kicad (after 2015-mar-04 BZR unknown)-product</text>
<text x="160.4" y="199.7">Size: USLetter</text>
<text x="182.4" y="199.7">Date: 2015-03-31</text>
<text x="245.4" y="199.7">Rev: 1</text>
<text x="245.4" y="202.5">Id: 1/13</text>
</g>
<g font-size="1.8">
<text x="35" y="11.6">1</text>
<text x="85" y="11.6">2</text>
<text x="135" y="11.6">3</text>
<text x="185" y="11.6">4</text>
<text x="235" y="11.6">5</text>
<text x="191.3" y="17.1">+3.3</text>
<text x="198.9" y="17.1">+3.3</text>
<text x="195.7" y="22.1">R8</text>
<text x="203.4" y="22.1">R9</text>
<text x="209.8" y="23.4">+9</text>
<text x="218.6" y="22.1">D1</text>
<text x="230.7" y="21">1SMA5914BT3G</text>
<text x="235.8" y="18.5">DZ1</text>
<text x="237" y="23.4">+3.3</text>
<text x="251.6" y="22.1">50mA</text>
<text x="252.4" y="19.6">R12</text>
<text x="259.8" y="23.4">AUX</text>
<text x="260.7" y="20.9">J5</text>
<text x="186.7" y="27.7">SCL</text>
<text x="195.4" y="24.7">3k3</text>
<text x="203" y="24.7">3k3</text>
<text x="218" y="24.7">S1A</text>
<text x="231.3" y="27.2">50mA</text>
<text x="232.1" y="24.7">R10</text>
<text x="262.6" y="26">1</text>
<text x="262.6" y="28.6">2</text>
<text x="10.4" y="35.6">A</text>
<text x="186.7" y="35.3">SDA</text>
<text x="262.6" y="31.1">3</text>
<text x="262.6" y="33.7">4</text>
<text x="267.8" y="35.6">A</text>
<text x="22.4" y="39.9">9V 300mA</text>
<text x="25.7" y="37.4">J1</text>
<text x="122.2" y="39.9">+9</text>
<text x="127.3" y="39.9">+5</text>
<text x="131.6" y="39.9">+3.3</text>
<text x="136.7" y="39.9">+1.8</text>
<text x="210" y="41.2">-9</text>
<text x="218.6" y="39.9">D2</text>
<text x="231.3" y="39.9">50mA</text>
<text x="232.1" y="37.4">R11</text>
<text x="262.6" y="36.2">5</text>
<text x="262.6" y="38.7">6</text>
<text x="23.9" y="47.5" transform="rotate(-90 23.9 47.5)">2</text>
<text x="30" y="42.9">1</text>
<text x="52.5" y="43.8">IN</text>
<text x="68.2" y="43.8">OUT</text>
<text x="90.6" y="43.8">IN</text>
<text x="109.4" y="43.8">OUT+9</text>
<text x="109.4" y="46.4">OUT+5</text>
<text x="218" y="42.5">S1A</text>
<text x="107.2" y="48.9">OUT+3V3</text>
<text x="107.2" y="51.4">OUT+1V8</text>
<text x="109.9" y="54">OUT-5</text>
<text x="260.7" y="53.9">J2</text>
<text x="109.9" y="56.5">OUT-9</text>
<text x="189.6" y="59.1">OUT</text>
<text x="212.8" y="59.1">IN1</text>
<text x="260.2" y="56.4">IN1</text>
<text x="120.2" y="61.5">+3.3SB</text>
<text x="132.6" y="61.5">-9</text>
<text x="137.6" y="61.5">-5</text>
<text x="212.8" y="61.6">IN2</text>
<text x="52.5" y="66.7">PWRDN</text>
<text x="90.6" y="71.8">USB_IN</text>
<text x="103.2" y="66.7">OUT+3V3MCU</text>
<text x="260.2" y="69.1">IN2</text>
<text x="260.7" y="66.6">J3</text>
<text x="189.6" y="75.6">INPUTSEL</text>
<text x="189.6" y="79.4">PHASEREF</text>
<text x="10.4" y="85.6">B</text>
<text x="260.7" y="89.5">J4</text>
<text x="267.8" y="85.6">B</text>
<text x="205.4" y="94.6">OUT</text>
<text x="259.8" y="92">OUT</text>
<text x="71.8" y="104.8">USBPWR</text>
<text x="72.8" y="107.3">#SLEEP</text>
<text x="98.2" y="107.3">#SLEEP</text>
<text x="118.1" y="107.3">I2C_SCL</text>
<text x="118.6" y="104.8">PWRDN</text>
<text x="176.5" y="104.8">OUT1</text>
<text x="176.5" y="107.3">OUT2</text>
<text x="189.6" y="107.3">INPUT</text>
<text x="74.7" y="109.9">VBUS</text>
<text x="98.2" y="109.9">VBUS</text>
<text x="117.9" y="109.9">I2C_SDA</text>
<text x="227.3" y="110">Arrows indicate direction</text>
<text x="227.3" y="111.8">of signal path</text>
<text x="20.2" y="119.9">MicroUSB-B</text>
<text x="24.4" y="117.4">J6</text>
<text x="66" y="114.9">SER_FROMUSB</text>
<text x="68.8" y="117.5">SER_TOUSB</text>
<text x="98.2" y="114.9">SER_TO_MPU</text>
<text x="98.2" y="117.5">SER_FROM_MPU</text>
<text x="116.8" y="117.5">CHANSEL</text>
<text x="121" y="114.9">ADIN</text>
<text x="227.3" y="116.3">Double-struck wire indicates</text>
<text x="227.3" y="118.1">major signal path</text>
<text x="24.7" y="122.6">V+</text>
<text x="28.7" y="121.7">1</text>
<text x="28.7" y="124.2">2</text>
<text x="60.1" y="125.1">EXT_USBD_N</text>
<text x="60.1" y="122.6">EXT_VBUS</text>
<text x="75.1" y="120">#RTS</text>
<text x="75.1" y="122.6">#CTS</text>
<text x="98.2" y="120">#RTS</text>
<text x="98.2" y="122.6">#CTS</text>
<text x="111.6" y="125.1">SYNTH_SYNCIO</text>
<text x="154.1" y="125.1">SYNC_IO</text>
<text x="227.3" y="124.5">Sinusoidal signal</text>
<text x="24.6" y="127.6">D+</text>
<text x="25.1" y="130.2">ID</text>
<text x="28.7" y="126.7">3</text>
<text x="28.7" y="129.3">4</text>
<text x="28.7" y="131.8">5</text>
<text x="60.1" y="127.6">EXT_USBD_P</text>
<text x="113" y="130.2">SYNTH_SDIO1</text>
<text x="113.8" y="127.6">SYNTH_MISO</text>
<text x="154.1" y="130.2">SDIO_1</text>
<text x="154.1" y="127.6">SDO</text>
<text x="10.4" y="135.6">C</text>
<text x="23" y="132.7">GND</text>
<text x="28.6" y="134.4">SH</text>
<text x="113.8" y="132.7">SYNTH_MOSI</text>
<text x="114.6" y="135.3">SYNTH_SCK</text>
<text x="114.9" y="137.8">SYNTH_#CS</text>
<text x="154.1" y="137.8">#CS</text>
<text x="154.1" y="135.3">SCLK</text>
<text x="154.1" y="132.7">SDI</text>
<text x="227.3" y="132.1">Square signal</text>
<text x="267.8" y="135.6">C</text>
<text x="69.6" y="140.3">IN_USBD_N</text>
<text x="69.7" y="142.9">IN_USBD_P</text>
<text x="98.2" y="140.3">USBD_N</text>
<text x="98.2" y="142.9">USBD_P</text>
<text x="111.7" y="140.3">SYNTH_PWRDN</text>
<text x="113.3" y="142.9">SYNTH_MRST</text>
<text x="154.1" y="142.9">MASTER_RESET</text>
<text x="154.1" y="140.3">PWR_DWN_CTL</text>
<text x="226.3" y="141.5">MMBT3904, BC847, etc</text>
<text x="26.8" y="147.9">C1</text>
<text x="39" y="147.9">R13</text>
<text x="49.7" y="147.9">C2</text>
<text x="109.2" y="145.4">SYNTH_IOUPDATE</text>
<text x="154.1" y="145.4">IO_UPDATE</text>
<text x="226.3" y="147.9">MMBT3906, BC857, etc</text>
<text x="26.4" y="150.4">10n</text>
<text x="39.4" y="150.4">1M</text>
<text x="49.3" y="150.4">10n</text>
<text x="119.4" y="153">ATTEN</text>
<text x="189.6" y="153">ATTEN</text>
<text x="226.5" y="154.2">2N7002, MMBF170, etc</text>
<text x="226.8" y="160.6">MMBD4148, MMBD914, BAS16, etc</text>
<text x="17.8" y="162.8">PCB: 4-layer, approx= 3.66</text>
<text x="17.8" y="164.6">Stackup:</text>
<text x="18.3" y="166.4">- 1oz/35µm copper outside, 0.5oz/17µm copper inside</text>
<text x="17.8" y="173.5">Differential T-line Zdiff = 100, Z0 = 67</text>
<text x="18.3" y="168.1">- prepreg: 200µm</text>
<text x="18.3" y="169.9">- core: 1.2mm</text>
<text x="17.8" y="175.3">0.21 track, 0.16 space</text>
<text x="17.8" y="177">Use a recent devel version of KiCad with</text>
<text x="17.8" y="178.8">differential routing</text>
<text x="10.4" y="185.6">D</text>
<text x="17.8" y="182.4">Single-ended T-line Z0 = 50</text>
<text x="17.8" y="184.1">0.35 track</text>
<text x="68.9" y="180.9">+9</text>
<text x="75.1" y="186">R1</text>
<text x="80.3" y="180.9">+5</text>
<text x="86.5" y="186">R2</text>
<text x="91" y="180.9">+3.3</text>
<text x="97.9" y="186">R5</text>
<text x="101.2" y="180.9">+3.3SB</text>
<text x="109.4" y="186">R6</text>
<text x="116.4" y="180.9">+1.8</text>
<text x="123.3" y="186">R7</text>
<text x="136" y="186">R3</text>
<text x="147.5" y="186">R4</text>
<text x="267.8" y="185.6">D</text>
<text x="17" y="191.1">SCREW SCREW SCREW SCREW</text>
<text x="18.5" y="188.5">MP1</text>
<text x="26.1" y="188.5">MP2</text>
<text x="33.8" y="188.5">MP3</text>
<text x="41.4" y="188.5">MP4</text>
<text x="49.2" y="189.8">TP1</text>
<text x="54.3" y="189.8">TP2</text>
<text x="59.3" y="189.8">TP3</text>
<text x="74.7" y="188.5">3k3</text>
<text x="86.2" y="188.5">1k6</text>
<text x="97.6" y="188.5">1k6</text>
<text x="109" y="188.5">1k6</text>
<text x="123" y="188.5">1k6</text>
<text x="135.7" y="188.5">1k6</text>
<text x="147.1" y="188.5">3k3</text>
<text x="48.8" y="192.3">GND GND GND</text>
<text x="74.1" y="196.1">PWR</text>
<text x="74.5" y="193.6">DS1</text>
<text x="85.9" y="193.6">DS2</text>
<text x="86" y="196.1">+5V</text>
<text x="97" y="196.1">+3V3</text>
<text x="97.4" y="193.6">DS5</text>
<text x="106.4" y="196.1">+3V3MCU</text>
<text x="108.8" y="193.6">DS6</text>
<text x="122.4" y="196.1">+1V8</text>
<text x="122.8" y="193.6">DS7</text>
<text x="135.5" y="193.6">DS3</text>
<text x="135.8" y="196.1">-5V</text>
<text x="146.9" y="193.6">DS4</text>
<text x="147.2" y="196.1">-9V</text>
<text x="130" y="201.2">-5</text>
<text x="141.5" y="201.2">-9</text>
<text x="35" y="205.5">1</text>
<text x="85" y="205.5">2</text>
<text x="135" y="205.5">3</text>
<text x="185" y="205.5">4</text>
<text x="235" y="205.5">5</text>
</g>
</svg>
